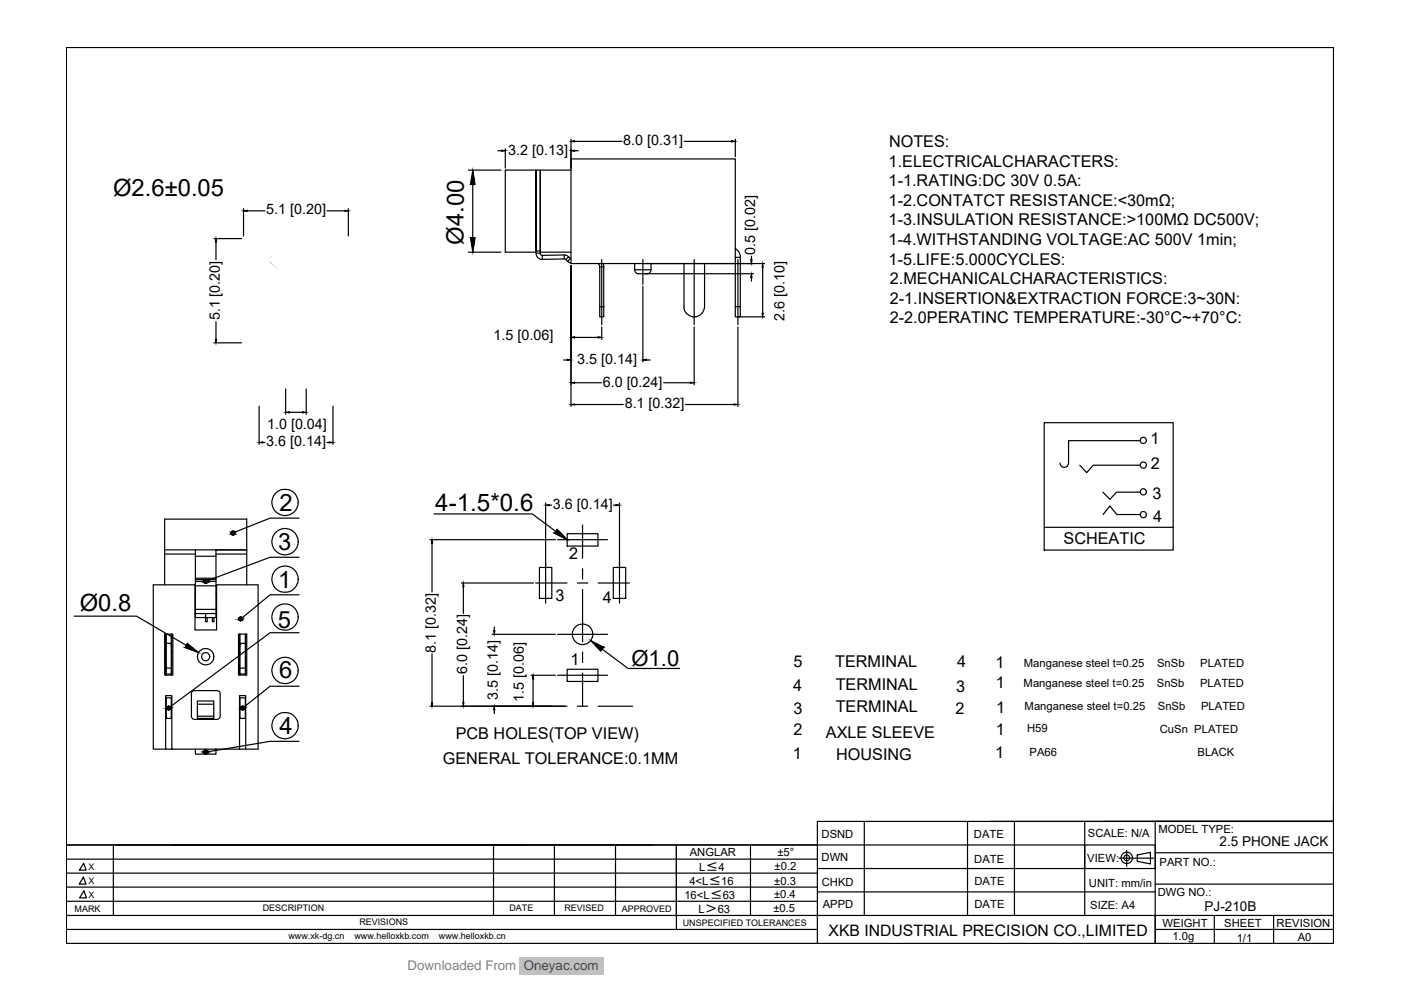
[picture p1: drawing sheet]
<svg xmlns="http://www.w3.org/2000/svg" width="297mm" height="210mm" viewBox="0 0 297 210" stroke-linecap="round" stroke-linejoin="round" font-family="sans-serif">
<!-- layer: 0 -->
<g fill="none" stroke="#000" stroke-width=".25">
<path d="M14.1 10.1h268.6v189.9h-268.6zM99.3 36.1h6.9M100.2 36.1l.5 3h-1M100.2 39.1v11.3M105.6 32h.8M107.1 31.5v4.1M121.1 33.7h34.8v22.2h-34.8zM121.1 36.1h-14v17.4h6.6M121.1 29.5v6.1M121.8 32h.8M121.8 30h10.1M145.1 30h10"/>
<path d="M155.9 29.5v3.7M45.4 50.6h5.8M45.8 51.4v3.7M51.6 44.2v5.8M52.4 44.7h3.8M69.3 44.7h3.8M73.9 44.2v5.8M99.3 53.5h6.9M99.7 50.4h1l-.5 3.1M113.7 53.7v-17.6v17.1h.8v-17.1v17.6M114.5 53.5h6.6M115 54.1l-.3-.1-.2-.3h-.8l.1 .6 .4 .4 .8 .3"/>
<path d="M119.6 54.1h-4.6v.9l4.7-.1M120.6 54.4l-.5-.3h-.5l.1 .8 .6 .5M120.9 54.8l-.3-.4-.6 .6M121.1 54.9l-.2-.1-.6 .6 .8 .4M121.1 56.3v29.9M126.8 55.9l.4 .7M127.2 56.6v8.4M127.6 55v13.8M127.9 55.9l.1 .7h-.8M128 56.6v8.4h-.8v2.2h.8v-2.2M134.6 57.2v.4l.6 .4h24.6M134.6 55.9v1.3"/>
<path d="M134.6 57.2h3.4M136.3 55v5.3M136.7 55.9h25.4M138 55.9v1.5l-.4 .6h-.4M145 55.9v9.1a2.17 2.17 0 0 0 2.1 2.2h.1a2.25 2.25 0 0 0 2.2-2.1v-9.2M147.2 55v13.8M155.9 54.6h1.1v10.4h-1.1v-9.1M155.9 52.7l.8 .8 .3 1.1M156.4 55v13.8M159.3 54.3v.8M159.3 58.8v.8M161.7 56.6v9.8"/>
<path d="M45.4 72.7h5.8M45.8 68.2v3.7M119.5 76.3h.8M121.8 71.5h5M127.6 69.3v2.7M136.3 60.7v16.1M137.1 76.3h.8M147.2 69.3v12.3M155.9 65v2.2h1.1v-2.2M156.3 67.2h5.8M156.4 69.3v16.9M54.9 86.1v8.1"/>
<path d="M55.7 93.8h.5M60.6 82.5v5.3M61.4 87.4h2.8M64.9 82.5v5.3M69.3 93.8h.5M70.6 86.1v8.1M121.8 81.2h5.7M121.8 85.8h10.4M140.7 81.2h5.7M145.3 85.8h10.3M221.4 89.6h27.3v27h-27.3zM228.9 98.6l1.5 1.6 1.4-1.6h10"/>
<path d="M241.8 93.4h-15.2v4.8a.89 .89 0 0 1-1 .9 .89 .89 0 0 1-.8-.9M34.9 116.6h6.5M34.9 117.5h6.5M41.4 116.6h4.4v1.3h-4.4zM41.4 117.9v4.7M45.8 117.9v4.7M45.8 116.6h6.5M45.8 117.5h6.5M49 113l.1 .2 .3-.2M49.1 112.9l-.1 .1h.4M49.1 112.7v.2l.3 .1M49.3 112.6l-.2 .1 .3 .3"/>
<path d="M49.4 113l-.3 .3v-.1M49.4 113l-.2 .4-.1-.1M49.4 113v.4h-.2M49.4 113l.2 .4h-.2M49.4 113l.3 .3-.1 .1M49.4 113l.4 .2-.1 .1M49.4 113h.4v.2M49.4 113l.4-.1v.1M49.4 112.6h-.1l.1 .4M49.6 112.6h-.2v.4M49.7 112.7l-.1-.1-.2 .4M49.8 112.9l-.1-.2-.3 .3"/>
<path d="M63.4 109.9h-6.1l-7.9 3.1M63.4 118.2h-6.1l-13.7 5.1M91.2 114.4h26.6M91.6 115.2v10.3M92 109h20.8l5 3.6M115.7 106.6v21.3M116.4 107.1h.6M118.1 112.2l2.2 2.2-2.8-1.4M118.2 114.4h10.6M120.3 113.2h6.5v2.6h-6.5zM123.5 111.3v7.1M130.1 107.1h.5"/>
<path d="M131.3 106.6v21.3M221.4 111.8h27.3M233.8 104.4l1.5 1.5 1.4-1.5h5.1M233.9 109.1l1.4-1.8 1.5 1.8h5M15.7 130.6h13.2l10.6 6.2M34.9 134.5h1.7v8.6h-1.7zM34.9 124v-13.9h17.4v13.9M35.1 134.5v8.6M35.2 134.5v1.9M36.3 134.5l.1 2.1M36.3 138.2l.1 .3M36.3 136.6h.1"/>
<path d="M36.4 136.6v.4M36.4 137h.1M36.4 137l-.1 .1M36.4 134.5v8.6M39.7 136.4l-.5 .9 2.9 1M41.3 125.7h.1M41.3 124h.1M41.4 130.1v-.9h4.4v.9M41.4 123.3v-.4h4.4v.4M41.4 122.9v-.3h4.4v.3M41.4 124.2v5M43.3 123.1v.1l.3 .1"/>
<path d="M43.3 123.2v.2l.3-.1M43.3 123v.1l.3 .2M43.5 122.9l-.2 .1 .3 .3M43.6 130.1h2.2v.8h-2.2zM43.6 130.1h-2.2v.8h2.2M43.6 130.9v.9h.3v-.9M43.6 123.3l-.3 .2v-.1M43.6 123.3l-.1 .3-.2-.1M43.6 123.3v.4l-.1-.1M43.6 123.3l.2 .3-.2 .1M43.6 123.3l.3 .2-.1 .1M43.6 123.3l.4 .1-.1 .1"/>
<path d="M43.6 123.3h.4v.1M43.6 123.3l.4-.2v.2M43.6 122.9h-.1l.1 .4M43.8 122.9h-.2v.4M43.9 123l-.1-.1-.2 .4M44 123.1l-.1-.1-.3 .3M45 130.9v.9h.4v-.9M45.8 124.2h-4.4v-.9h4.4v5.9M45.8 125.7h.1M45.8 124h.1M50.6 134.5h1.7v8.6h-1.7zM50.7 131.2v.1l.3-.1"/>
<path d="M50.7 131v.2h.3M50.8 130.9l-.1 .1 .3 .2M50.8 134.5v8.6M50.9 136.6v.5M50.9 136.6h.1M50.9 134.5v2.1M50.9 138.2l-.1 .3M50.9 130.9h-.1l.2 .3M51 131.2l-.1 .4-.2-.2M51 131.2v.4h-.1M51 131.2l.1 .4h-.1M51 131.2l.3 .3-.2 .1"/>
<path d="M51 131.2l.4 .2-.1 .1M51 131.2l.4 .1v.1M51 131.2l.4-.1v.2M51 131.2l-.3 .2v-.1M51.1 130.9h-.2l.1 .3M51.2 130.9h-.1l-.1 .3M51.3 131l-.1-.1-.2 .3M51.4 131.1l-.1-.1-.3 .2M52 134.5v1.9M52.1 134.5v8.6M63.4 134.2h-6.1l-21.5 15.9M63.4 126.1h-6.1l-6.3 5.1"/>
<path d="M91.6 138.6v10.3M97.8 123.6h15.3M98.2 124.4v5.7M104.3 134.5h13.5M104.8 132.9v.8M113.6 123.6h6.6M114.4 120.3h2.6v6.6h-2.6zM118.2 134.5h10.6M122.4 123.6h2.2M123.5 120.6v2.2M123.5 125v11.1M123.5 138.3v2.2"/>
<path d="M125.3 135.8l2.1 2.2 .6-.8M126.8 123.6h6.7M127.7 137.6l5.5 4.1h10.9M130 120.3h2.7v6.6h-2.7zM35.1 158.8h-2.6v-34.8h8.8v9.6h4.6v-9.6h8.8v34.8h-2.6M35.1 147.5h1.3v11.3h-1.3zM35.2 141.6h1.1v1.3h-1.1zM35.2 141.6v-5.2h1.1v5.2M35.2 150.1h1.1v2.2h-1.1zM35.2 150.1v-2.1h1.1v2.1M35.2 142.9v.2M35.4 150.1v.1l.4-.1"/>
<path d="M35.5 149.9l-.1 .2h.4M35.5 149.8v.1l.3 .2M35.7 149.7l-.2 .1 .3 .3M35.8 150.1l-.2 .4-.1-.1M35.8 150.1l-.1 .4h-.1M35.8 150.1v.4h-.1M35.8 150.1l.2 .3-.2 .1M35.8 150.1l.3 .2-.1 .1M35.8 150.1l.3 .1v.1M35.8 150.1l.3-.1v.2M35.8 150.1l-.3 .3-.1-.2M35.8 149.7h-.1l.1 .4"/>
<path d="M36 149.8l-.2-.1v.4M36.1 149.9l-.1-.1-.2 .3M36.1 150v-.1l-.3 .2M36.3 142.9v.2M36.4 158.8h5M40.7 146.7l.5-.3h4.8l.6 .3 .1 .4v4.7l-.1 .4-.6 .3h-4.8l-.4-.1-.2-.3v-5.2zM41.9 151.8v-2.5h3.4v3h-3.4v-.5h3.4M41.9 149.3v-.7h3.4v.7M43.3 159.4v.2l.3-.1M43.3 159.3v.1l.3 .1M43.4 159.2l-.1 .1 .3 .2M43.5 159.1l-.1 .1 .2 .3"/>
<path d="M43.6 158.8h2.2v1.1h-2.2zM43.6 158.8h-2.2v1.1h2.2M43.6 159.5l-.3 .2v-.1M43.6 159.5l-.2 .3-.1-.1M43.6 159.5l-.1 .4-.1-.1M43.6 159.5l.1 .4h-.2M43.6 159.5l.2 .3-.1 .1M43.6 159.5l.3 .2-.1 .1M43.6 159.5l.4 .1-.1 .1M43.6 159.5l.4-.1v.2M43.7 159.1h-.2l.1 .4M43.8 159.2l-.1-.1-.1 .4"/>
<path d="M43.9 159.3l-.1-.1-.2 .3M44 159.4l-.1-.1-.3 .2M45.8 158.8h5M50.8 147.5h1.3v11.3h-1.3zM50.9 141.6h1.1v1.3h-1.1zM50.9 141.6v-5.2h1.1v5.2M50.9 150.1h1.1v2.2h-1.1zM50.9 150.1v-2.1h1.1v2.1M50.9 142.9v.2M51.1 150.1v.1l.4-.1M51.1 149.9v.2h.4M51.2 149.8l-.1 .1 .4 .2"/>
<path d="M51.3 149.8h-.1l.3 .3M51.5 150.1l-.2 .4-.2-.1M51.5 150.1l-.1 .4h-.1M51.5 150.1v.4h-.1M51.5 150.1l.2 .3-.2 .1M51.5 150.1l.3 .2-.1 .1M51.5 150.1l.3 .1v.1M51.5 150.1l.3-.1v.2M51.5 149.7l-.2 .1 .2 .3M51.5 150.1l-.4 .3v-.2M51.6 149.8l-.1-.1v.4M51.8 149.9l-.2-.1-.1 .3"/>
<path d="M51.8 150v-.1l-.3 .2M52 142.9v.2M63.4 145.5h-6.1l-5.8 4.6M63.4 157.2h-6.1l-13.7 2.3M91.2 149.7h29M98.2 143.3v5.6M104.8 150.5v.8M112.6 143.2h5.2M113 144v4.9M118.2 143.2h10.6M120.3 141.9h6.5v2.6h-6.5zM122.4 149.7h2.2"/>
<path d="M123.5 142.7v7M126.8 149.7h7.3M14.1 179.2h230.8M24 179.2v14.9M104.6 179.2v14.9M117.5 179.2v14.9M130.5 179.2v14.9M159.1 179.2v14.9M173.3 174.2h109.4h-37.8v25.8M173.3 174.2v25.8M183.2 174.2v19.9M205.1 174.2v19.9"/>
<path d="M209.8 174.2h72.9M215.1 174.2v19.9M230 174.2v19.9M282.7 170.4v3.8h-48.5M14.1 197.1h159.2M14.1 194.1h268.6M14.1 188.1h159.2M14.1 191.1h159.2M14.1 185.1h159.2M14.1 182.2h159.2M17.7 186l.5 1.5h-1.4zM17.7 183l.6 1.5h-1.5z"/>
<path d="M17.8 188.9l.5 1.5h-1.4zM143.4 194.1v-14.9v17.9M173.3 184.2h71.6M173.3 189.1h71.6M237.2 181.9h7.3M238.9 180.3v3.4M241.1 181.3l2.8-.6v2.5l-2.8-.6zM244.9 197.1h37.8M244.9 187.5h37.8M244.9 180.8h37.8M257.5 194.1v5.9M270 194.1v5.9"/>
<circle cx="242.4" cy="98.6" r=".65"/>
<circle cx="242.4" cy="93.4" r=".65"/>
<circle cx="60.4" cy="106.5" r="2.79"/>
<circle cx="60.4" cy="114.9" r="2.79"/>
<circle cx="242.4" cy="109.1" r=".66"/>
<circle cx="242.4" cy="104.3" r=".66"/>
<circle cx="43.6" cy="139.2" r=".88"/>
<circle cx="43.6" cy="139.2" r="1.72"/>
<circle cx="60.4" cy="122.8" r="2.79"/>
<circle cx="60.4" cy="130.9" r="2.79"/>
<circle cx="123.5" cy="134.5" r="2.18"/>
<circle cx="60.4" cy="153.9" r="2.81"/>
<circle cx="60.4" cy="142.1" r="2.8"/>
<circle cx="238.9" cy="181.9" r="1.21"/>
<circle cx="238.9" cy="181.9" r=".61"/>
</g>
<g fill="#000" stroke="#000" stroke-width=".21">
<path d="M100.2 36.1l.5 3h-1zM106.4 31.8l.7 .2-.7 .1zM121.1 32l.7-.2v.3zM121.1 30l.7-.2v.3zM155.1 29.8l.8 .2-.8 .1zM45.8 50.6l.1 .8h-.2zM51.6 44.7l.8-.1v.2zM73.1 44.6l.8 .1-.8 .1zM99.7 50.4h1l-.5 3.1zM159.3 58l.2 .8h-.3zM159.2 55.1h.3l-.2 .8zM161.7 55.9l.1 .7h-.2z"/>
<path d="M45.7 71.9h.2l-.1 .8zM120.3 76.2l.8 .1-.8 .2zM121.1 71.5l.7-.1v.3zM126.8 71.4l.8 .1-.8 .2zM136.3 76.3l.8-.1v.3zM161.6 66.4h.2l-.1 .8zM54.9 93.8l.8-.1v.2zM60.6 87.4l.8-.1v.2zM64.2 87.3l.7 .1-.7 .1zM69.8 93.7l.8 .1-.8 .1zM121.1 81.2l.7-.2v.3zM121.1 85.8l.7-.2v.3z"/>
<path d="M146.4 81l.8 .2-.8 .1zM155.6 85.6l.8 .2-.8 .1zM49 113h.4l-.3 .2zM49.1 112.9l.3 .1h-.4zM49.4 113h.4v.2zM49.4 113l.4-.1v.1zM91.6 114.4l.1 .8h-.2zM115.7 107.1l.7-.1v.2zM130.6 107l.7 .1-.7 .1zM98.2 123.6l.2 .8h-.3zM104.6 133.7h.3l-.1 .8zM35.7 149.7h.1v.4z"/>
<path d="M35.8 150.1v.4h-.1zM43.5 159.1h.2l-.1 .4zM43.6 159.5l.1 .4h-.2zM51.5 150.1v.4h-.1zM91.5 148.9h.2l-.1 .8zM98.1 148.9h.3l-.2 .8zM104.8 149.7l.1 .8h-.3zM113 143.2l.1 .8h-.2zM112.9 148.9h.2l-.1 .8z"/>
<path d="M49.1 112.7l.2 .2h-.2zM49.1 112.9l.3 .1z"/>
<path d="M49.3 112.6h.1zM49.3 112.6h.1v.4z"/>
<path d="M49.1 112.7h.2zM49.1 112.7l.3 .3-.1-.3z"/>
<path d="M49.1 113.2l.3-.2zM49.1 113.2v.1l.2-.1z"/>
<path d="M49.4 113l-.3 .3zM49.1 113.3h.2z"/>
<path d="M49.4 113v.4h-.2zM49.2 113.4h.2z"/>
<path d="M49.4 113l.2 .4h-.2zM49.4 113.4h.2z"/>
<path d="M49.4 113l.3 .3h-.2zM49.5 113.3h.2z"/>
<path d="M49.4 113l.4 .2zM49.6 113.2l.1 .1 .1-.1z"/>
<path d="M49.6 112.6l.1 .1zM49.5 112.7l-.1 .3 .3-.3z"/>
<path d="M49.4 112.6h.2zM49.4 112.6v.4l.2-.4z"/>
<path d="M49.7 112.7l.1 .2h-.2zM49.4 113l.4-.1z"/>
<path d="M118.1 112.2l.8 .8h-1.4zM117.5 113l2.8 1.4-1.4-1.4z"/>
<path d="M39.7 136.4l1.1 .9h-1.6zM39.2 137.3l2.9 1-1.3-1z"/>
<path d="M43.3 123.1l.2 .1h-.2zM43.3 123.2l.3 .1z"/>
<path d="M43.3 123.2l.3 .1zM43.3 123.3v.1l.3-.1z"/>
<path d="M43.3 123l.2 .1h-.2zM43.3 123.1l.3 .2z"/>
<path d="M43.5 122.9h.1zM43.5 122.9h.1v.4z"/>
<path d="M43.3 123h.2zM43.3 123l.3 .3-.1-.3z"/>
<path d="M43.3 123.4l.3-.1zM43.3 123.4v.1l.2-.1z"/>
<path d="M43.6 123.3l-.1 .2h-.2zM43.3 123.5h.2z"/>
<path d="M43.6 123.3v.3h-.1zM43.5 123.6l.1 .1z"/>
<path d="M43.6 123.3l.2 .3h-.2zM43.6 123.6h.2z"/>
<path d="M43.6 123.3l.3 .2h-.2zM43.7 123.5h.2z"/>
<path d="M43.6 123.3l.4 .1zM43.8 123.4l.1 .1 .1-.1z"/>
<path d="M43.6 123.3h.4zM43.6 123.3l.4 .1v-.1z"/>
<path d="M43.6 122.9h.2zM43.6 122.9v.4l.2-.4z"/>
<path d="M43.8 122.9l.1 .1zM43.7 123l-.1 .3 .3-.3z"/>
<path d="M43.9 123l.1 .1h-.2zM43.6 123.3l.4-.2z"/>
<path d="M43.6 123.3l.4-.2v.2zM43.6 123.3h.4z"/>
<path d="M50.7 131.2h.3zM50.7 131.2h.3z"/>
<path d="M50.7 131l.3 .2h-.3zM50.7 131.2h.3z"/>
<path d="M50.7 131h.2zM50.7 131l.3 .2z"/>
<path d="M50.9 130.9h.2zM50.9 130.9h.2l-.1 .3z"/>
<path d="M50.8 130.9h.2zM50.8 130.9l.2 .3v-.3z"/>
<path d="M50.7 131.4l.3-.2zM50.7 131.4l.2 .2v-.2z"/>
<path d="M51 131.2v.4h-.1zM50.9 131.6h.1z"/>
<path d="M51 131.2l.1 .4h-.1zM51 131.6h.1z"/>
<path d="M51 131.2l.3 .3zM51.1 131.5h.2z"/>
<path d="M51 131.2l.4 .2zM51.2 131.4h.2z"/>
<path d="M51 131.2l.4 .1zM51.1 131.3l.3 .1v-.1z"/>
<path d="M50.7 131.3l.3-.1zM50.7 131.3v.1l.2-.1z"/>
<path d="M51.1 130.9h.1zM51.1 130.9l-.1 .3 .2-.3z"/>
<path d="M51.2 130.9l.1 .1zM51.2 131l-.2 .2 .3-.2z"/>
<path d="M51.2 131.1l.1-.1 .1 .1zM51.2 131.1l-.2 .1 .4-.1z"/>
<path d="M51 131.2l.4-.1v.1zM51 131.2l.4 .1z"/>
<path d="M125.3 135.8l2.7 1.4h-1.4zM126.6 137.2l.8 .8 .6-.8z"/>
<path d="M35.4 150.1h.4zM35.4 150.1h.4z"/>
<path d="M35.5 149.9l.2 .2h-.3zM35.4 150.1h.4z"/>
<path d="M35.5 149.8l.1 .1h-.1zM35.5 149.9l.3 .2z"/>
<path d="M35.5 149.8h.2zM35.5 149.8l.3 .3-.1-.3z"/>
<path d="M35.5 150.4l.3-.3-.2 .3zM35.5 150.4h.1z"/>
<path d="M35.8 150.1l-.1 .4h-.1zM35.6 150.5h.1z"/>
<path d="M35.8 150.1l.2 .3h-.2zM35.8 150.4h.2z"/>
<path d="M35.8 150.1l.3 .2zM35.9 150.3h.2z"/>
<path d="M35.8 150.1l.3 .1zM35.8 150.2l.3 .1v-.1z"/>
<path d="M35.4 150.2l.4-.1zM35.4 150.2l.1 .2 .1-.2z"/>
<path d="M35.8 149.7l.2 .1zM35.8 149.8v.3l.2-.3z"/>
<path d="M36 149.8l.1 .1zM35.9 149.9l-.1 .2 .3-.2z"/>
<path d="M35.9 150l.2-.1v.1zM35.8 150.1l.3-.1z"/>
<path d="M35.8 150.1l.3-.1zM35.8 150.1l.3 .1z"/>
<path d="M43.3 159.4l.3 .1zM43.3 159.5h.3z"/>
<path d="M43.3 159.3l.2 .1h-.2zM43.3 159.4l.3 .1z"/>
<path d="M43.3 159.3h.2zM43.3 159.3l.3 .2z"/>
<path d="M43.4 159.2l.1-.1zM43.4 159.2l.2 .3-.1-.3z"/>
<path d="M43.3 159.6l.3-.1zM43.3 159.6v.1l.2-.1z"/>
<path d="M43.3 159.7l.3-.2zM43.3 159.7h.2z"/>
<path d="M43.6 159.5l-.1 .3h-.1zM43.4 159.8h.1z"/>
<path d="M43.6 159.5l.2 .3h-.1zM43.7 159.8h.1z"/>
<path d="M43.6 159.5l.3 .2h-.2zM43.7 159.7l.1 .1 .1-.1z"/>
<path d="M43.6 159.5l.4 .1zM43.8 159.6l.1 .1 .1-.1z"/>
<path d="M43.7 159.1l.1 .1zM43.7 159.2l-.1 .3 .2-.3z"/>
<path d="M43.8 159.3h.1zM43.8 159.3l-.2 .2 .3-.2z"/>
<path d="M43.7 159.4l.2-.1 .1 .1zM43.6 159.5l.4-.1z"/>
<path d="M43.6 159.5l.4-.1zM43.6 159.5l.4 .1z"/>
<path d="M51.1 150.1h.4zM51.1 150.1v.1l.4-.1z"/>
<path d="M51.1 149.9l.3 .2h-.3zM51.1 150.1h.4z"/>
<path d="M51.2 149.8l.1 .1h-.2zM51.1 149.9l.4 .2z"/>
<path d="M51.2 149.8h.1zM51.2 149.8l.3 .3z"/>
<path d="M51.1 150.4l.4-.3-.2 .3zM51.1 150.4h.2z"/>
<path d="M51.5 150.1l-.1 .4h-.1zM51.3 150.5h.1z"/>
<path d="M51.5 150.1l.2 .3zM51.5 150.4h.2z"/>
<path d="M51.5 150.1l.3 .2zM51.6 150.3h.2z"/>
<path d="M51.5 150.1l.3 .1zM51.5 150.2l.3 .1v-.1z"/>
<path d="M51.5 149.7l.1 .1zM51.5 149.8v.3l.1-.3z"/>
<path d="M51.3 149.8l.2-.1zM51.3 149.8l.2 .3v-.3z"/>
<path d="M51.1 150.2l.4-.1zM51.1 150.2v.2l.2-.2z"/>
<path d="M51.6 149.8l.2 .1h-.3zM51.5 149.9v.2l.3-.2z"/>
<path d="M51.6 150l.2-.1v.1zM51.5 150.1l.3-.1z"/>
<path d="M51.5 150.1l.3-.1zM51.5 150.1l.3 .1z"/>
</g>
<g fill="none" stroke="#fff" stroke-width=".21">
<path d="M24 42.6h23.5l9.8 12.2M51.6 50.5h22.3v22.2h-22.3zM58.1 58.4h3.6v5.8M60.9 58.4v5.8M62.8 49v6.2M62.8 57.4v2.2M64.6 58.4v5.8M67.5 58.4h-3.7v5.8M49.3 61.6h10.1M54.4 72.7v9.1M54.9 71.8v13.9M55.5 72.7v9.1"/>
<path d="M58.2 65h1.7M59.9 64.9l.1 1.1M59.9 65.5v1M60 66l.5 .8M60 66v-.6h5.5l.1-.5a1.98 1.98 0 0 1-.6 1.9M60.5 72.7v-1.3h4.6v1.3M60.5 71.6h4.6M60.6 72.7v8.2a2.49 2.49 0 0 0 2.1 3.1 2.3 2.3 0 0 0 2.2-2v-9.3M61 72.7v1.5M61 74.2h3.5M61.7 61.6h2.2M62.8 61.8v11.1"/>
<path d="M62.8 75.1v2.2M62.8 79.5v6.2M64.5 72.7v1.5l-.4 .8-.5 .1h-1.9l-.5-.3-.2-.6M65.6 64.9v-.7h-5.7a2.83 2.83 0 0 0 1.5 2.7 2.83 2.83 0 0 0 3.1-.2l.6-.5 .4-.8v.6M65.6 65.5v1M65.6 65h1.7M66.1 61.6h10.1M70 72.7v9.1h1.1v-9.1M70.6 71.8v13.9M54.4 81.8h1.1v2.2h-1.1zM70 81.8v2.2h1.1v-2.2M166.4 137.9h104.7"/>
<path d="M91.5 158.3h52.4M166.4 157.2h104.7M166.4 152.4h104.7M166.4 147.5h104.7M166.4 142.7h104.7M166.4 162.1h104.7"/>
<circle cx="62.7" cy="61.6" r="8.7"/>
<circle cx="62.7" cy="61.6" r="7"/>
<circle cx="62.8" cy="61.6" r="5.7"/>
<circle cx="169.2" cy="140.3" r="1.77"/>
<circle cx="169.2" cy="154.8" r="1.76"/>
<circle cx="169.2" cy="159.6" r="1.76"/>
<circle cx="169.2" cy="150" r="1.76"/>
<circle cx="169.2" cy="145.1" r="1.75"/>
</g>
<path d="M166.2 137.9v24.2M271.2 137.9v24.2" fill="none" stroke="#fff" stroke-width=".25"/>
<path d="M57.7 54.5l-.8 .6 2.3 2.1" fill="none" stroke="#000" stroke-width=".21"/>
<path d="M56.9 55.1l.8-.6 .4 .6zM56.9 55.1l2.3 2.1-1.1-2.1z" fill="#fff" stroke="#fff" stroke-width=".21"/>
<path d="M84.3 201.4h47.5v6.4h-47.5z" fill="#fff"/>
<path d="M110 203h18v3.7h-18z" fill="#c0c0c0"/>
<text font-size="5.1" x="92.3" y="108.3">4-1.5*0.6</text>
<g font-size="5">
<text x="24" y="41.6">Ø2.6±0.05</text>
<text x="98.2" y="51.9" transform="rotate(-89 98.2 51.9)">Ø4.00</text>
<text x="59.3" y="108.3">2</text>
<text x="59" y="116.5">3</text>
<text x="59" y="124.8">1</text>
<text x="16.9" y="129.5">Ø0.8</text>
<text x="58.9" y="133.2">5</text>
<text x="59.2" y="143.7">6</text>
<text x="59.3" y="155.6">4</text>
</g>
<text font-size="4.7" x="133.9" y="141.1">Ø1.0</text>
<g font-size="3.4">
<text x="188.4" y="35.3">1.ELECTRICALCHARACTERS:</text>
<text x="188.5" y="31.2">NOTES:</text>
<text x="188.4" y="39.5">1-1.RATING:DC 30V 0.5A:</text>
<text x="188.4" y="43.6">1-2.CONTATCT RESISTANCE:&lt;30mΩ;</text>
<text x="188.4" y="47.8">1-3.INSULATION RESISTANCE:&gt;100MΩ DC500V;</text>
<text x="188.4" y="51.9">1-4.WITHSTANDING VOLTAGE:AC 500V 1min;</text>
<text x="188.4" y="56.1">1-5.LIFE:5.000CYCLES:</text>
<text x="188.7" y="60.2">2.MECHANICALCHARACTERISTICS:</text>
<text x="188.7" y="64.4">2-1.INSERTION&amp;EXTRACTION FORCE:3~30N:</text>
<text x="188.7" y="68.5">2-2.0PERATINC TEMPERATURE:-30°C~+70°C:</text>
<text x="243.9" y="94.1">1</text>
<text x="244" y="99.4">2</text>
<text x="244.3" y="105.8">3</text>
<text x="244.5" y="110.7">4</text>
<text x="120.7" y="118.6">2</text>
<text x="225.5" y="115.4">SCHEATIC</text>
<text x="117.8" y="127.4">3</text>
<text x="127.8" y="127.8">4</text>
<text x="120.9" y="141.1">1</text>
<text x="168.2" y="141.5">5</text>
<text x="177.1" y="141.4">TERMINAL</text>
<text x="203" y="141.5">4</text>
<text x="211.1" y="141.6">1</text>
<text x="168.2" y="146.5">4</text>
<text x="177.2" y="146.3">TERMINAL</text>
<text x="202.7" y="146.7">3</text>
<text x="211.1" y="146">1</text>
<text x="168.2" y="155.9">2</text>
<text x="168.3" y="151.3">3</text>
<text x="177.2" y="151">TERMINAL</text>
<text x="202.6" y="151.3">2</text>
<text x="211.1" y="155.9">1</text>
<text x="211.2" y="151.1">1</text>
<text x="93.9" y="161.9">GENERAL TOLERANCE:0.1MM</text>
<text x="96.6" y="156.7">PCB HOLES(TOP VIEW)</text>
<text x="168.1" y="160.9">1</text>
<text x="175.1" y="156.4">AXLE SLEEVE</text>
<text x="177.3" y="161.1">HOUSING</text>
<text x="211" y="160.7">1</text>
</g>
<g font-size="3.3">
<text x="149.6" y="184.7">≤</text>
<text x="150.2" y="187.5">≤</text>
<text x="150.5" y="190.6">≤</text>
<text x="149.4" y="193.5">&gt;</text>
<text x="175.7" y="198.4">XKB INDUSTRIAL PRECISION CO.,LIMITED</text>
</g>
<g font-size="3">
<text x="107.8" y="32.8">3.2 [0.13]</text>
<text x="132.2" y="30.7">8.0 [0.31]</text>
<text x="56.5" y="45.5">5.1 [0.20]</text>
<text x="160.1" y="54.1" transform="rotate(-90 160.1 54.1)">0.5 [0.02]</text>
<text x="46.6" y="67.9" transform="rotate(-90 46.6 67.9)">5.1 [0.20]</text>
<text x="166.3" y="68" transform="rotate(-90 166.3 68)">2.6 [0.10]</text>
<text x="104.6" y="72.2">1.5 [0.06]</text>
<text x="122.4" y="77.1">3.5 [0.14]</text>
<text x="127.8" y="82">6.0 [0.24]</text>
<text x="132.4" y="86.5">8.1 [0.32]</text>
<text x="56.5" y="94.6">3.6 [0.14]</text>
<text x="56.6" y="91">1.0 [0.04]</text>
<text x="117.2" y="107.9">3.6 [0.14]</text>
<text x="92.4" y="138.4" transform="rotate(-90 92.4 138.4)">8.1 [0.32]</text>
<text x="99" y="143" transform="rotate(-90 99 143)">6.0 [0.24]</text>
<text x="105.6" y="148.4" transform="rotate(-90 105.6 148.4)">3.5 [0.14]</text>
<text x="111.1" y="148.9" transform="rotate(-90 111.1 148.9)">1.5 [0.06]</text>
</g>
<g font-size="2.9">
<text x="258.6" y="179.3">2.5 PHONE JACK</text>
<text x="255.4" y="193.3">PJ-210B</text>
</g>
<text font-size="2.8" fill="#808080" x="86.4" y="205.7">Downloaded From</text>
<text font-size="2.8" fill="#00f" x="111.1" y="205.7">Oneyac.com</text>
<g font-size="2.4">
<text x="217.1" y="141.4">Manganese steel t=0.25</text>
<text x="245.3" y="141.4">SnSb</text>
<text x="254.5" y="141.4">PLATED</text>
<text x="217" y="145.7">Manganese steel t=0.25</text>
<text x="245.3" y="145.7">SnSb</text>
<text x="254.4" y="145.7">PLATED</text>
<text x="217.2" y="150.5">Manganese steel t=0.25</text>
<text x="217.7" y="155.3">H59</text>
<text x="245.5" y="150.5">SnSb</text>
<text x="245.9" y="155.5">CuSn PLATED</text>
<text x="254.7" y="150.5">PLATED</text>
<text x="218.3" y="160.3">PA66</text>
<text x="253.9" y="160.2">BLACK</text>
<text x="174.2" y="177.6">DSND</text>
<text x="206.5" y="177.8">DATE</text>
<text x="230.7" y="177.5">SCALE: N/A</text>
<text x="245.6" y="176.6">MODEL TYPE:</text>
<text x="146.2" y="181.4">ANGLAR</text>
<text x="148.2" y="184.7">L</text>
<text x="152.3" y="184.7">4</text>
<text x="164.2" y="184.4">±0.2</text>
<text x="164.8" y="181.5">±5°</text>
<text x="174.2" y="182.5">DWN</text>
<text x="206.6" y="183">DATE</text>
<text x="230.5" y="182.7">VIEW:</text>
<text x="245.9" y="183.6">PART NO.:</text>
<text x="145.1" y="190.6">16&lt;L</text>
<text x="146.2" y="187.5">4&lt;L</text>
<text x="152.9" y="187.5">16</text>
<text x="153.2" y="190.6">63</text>
<text x="164.1" y="190.3">±0.4</text>
<text x="164.2" y="187.6">±0.3</text>
<text x="174.2" y="187.9">CHKD</text>
<text x="206.6" y="187.6">DATE</text>
<text x="230.9" y="188">UNIT: mm/in</text>
<text x="245.5" y="190">DWG NO.:</text>
<text x="148.1" y="193.5">L</text>
<text x="152.2" y="193.5">63</text>
<text x="164" y="193.3">±0.5</text>
<text x="174.4" y="192.6">APPD</text>
<text x="206.6" y="192.6">DATE</text>
<text x="231.2" y="192.7">SIZE: A4</text>
<text x="246.5" y="196.6">WEIGHT</text>
<text x="259.6" y="196.6">SHEET</text>
<text x="270.7" y="196.5">REVISION</text>
<text x="248.6" y="199.3">1.0g</text>
<text x="262.2" y="199.6">1/1</text>
<text x="275.2" y="199.6">A0</text>
</g>
<g font-size="1.9">
<text x="18.8" y="184.4">X</text>
<text x="18.7" y="190.4">X</text>
<text x="18.8" y="187.5">X</text>
<text x="15.8" y="193.3">MARK</text>
<text x="55.7" y="193.3">DESCRIPTION</text>
<text x="76.2" y="196.2">REVISIONS</text>
<text x="108" y="193.1">DATE</text>
<text x="119.7" y="193.2">REVISED</text>
<text x="131.8" y="193.3">APPROVED</text>
<text x="144.8" y="196.3">UNSPECIFIED TOLERANCES</text>
<text x="61.2" y="199.2">www.xk-dg.cn</text>
<text x="75.1" y="199.2">www.helloxkb.com</text>
<text x="93.1" y="199.2">www.helloxkb.cn</text>
</g>
</svg>
